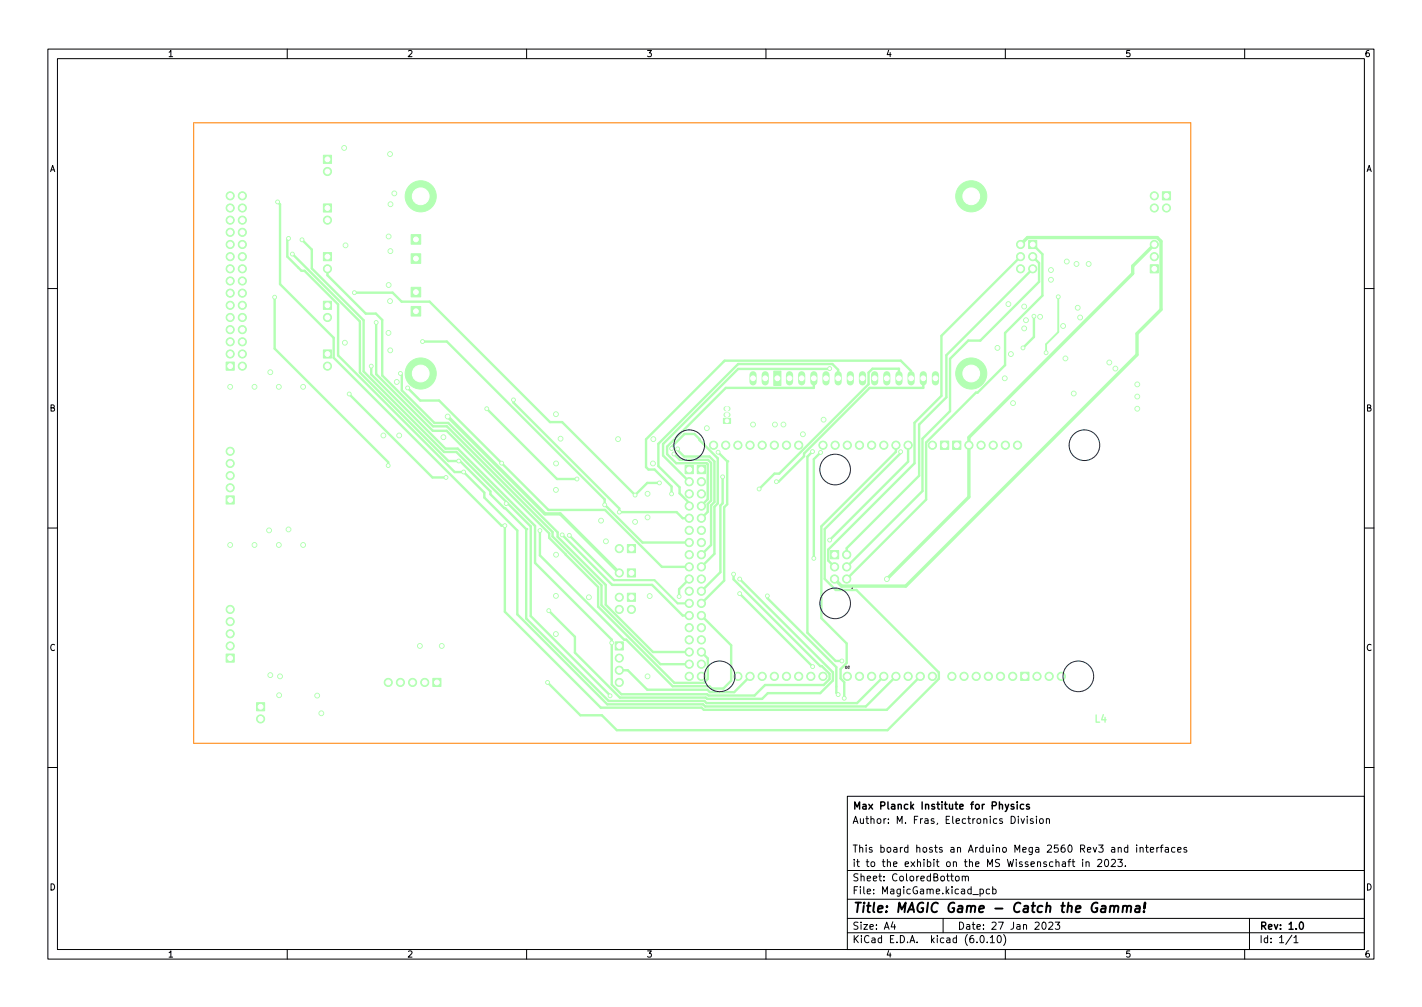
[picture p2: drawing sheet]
<svg xmlns="http://www.w3.org/2000/svg" width="297mm" height="210mm" viewBox="0 0 297 210" stroke-linecap="round" stroke-linejoin="round" font-family="sans-serif">
<g fill="none" stroke="#000" stroke-width=".21">
<path d="M10 10.2h277v190.1h-277zM12 12.2h273v186.1h-273zM60 10.2v2M110 10.2v2M160 10.2v2M210 10.2v2M260 10.2v2M10 60.2h2M285 60.2h2M10 110.2h2M285 110.2h2M10 160.2h2"/>
<path d="M177 166.3h108v32h-108zM212.7 170.4v.2M212.7 170.9v1M213.3 170.9l.3 1 .4-1M214.6 170.4v.2M214.6 170.9v1M215.8 171l-.4-.1-.2 .2 .1 .3 .5 .1v.4h-.6M216.5 170.4v.2M216.5 170.9v1M217.3 171l.3-.1 .3 .3v.4l-.3 .3h-.3l-.2-.3zM218.6 171.1l.2-.2 .3 .1 .1 .9M218.6 170.9v1"/>
<path d="M223.1 179.9h.5M223.6 179.4l-.3 .2v1.3M223.9 179.9h.6M224.1 179.4v1.3l.4 .2M226.1 179.4v.2M226.1 179.9v1M226.9 179.9v1M229.3 179.6l.6-.2 .2 .5-.9 1h.9M230.9 179.6l.2-.2a.8 .8 0 0 1 .5 .8 .8 .8 0 0 1-.5 .7l-.2-.1-.2-.4zM232.1 179.6l.6-.2 .3 .5-.9 1h.9M233.5 179.4h.9l-.5 .6 .5 .1v.7l-.3 .1-.6-.1M235.6 177l-.5-.1-.2 .3 .1 .7h.6"/>
<path d="M235.6 176.4v1.5M237.4 176.4v.2M237.4 176.9v1M238.1 177.1l.3-.2 .3 .1 .1 .9M238.1 176.9v1M239.3 176.9h.6M239.5 176.4v1.3l.4 .2M240.3 177.4l.7-.1-.1-.3-.4-.1-.2 .2 .1 .8h.5M241.6 176.9v1M242.1 176.9l-.5 .3M242.4 176.9h.5M242.9 176.4l-.3 .2v1.3"/>
<path d="M243.4 177h.6l.1 .9M244.1 177.3l-.5 .1-.2 .2 .2 .3h.5M245.4 177l-.4-.1-.3 .3 .2 .7h.5M246 177.4l.7-.1-.1-.3-.4-.1-.2 .2 .1 .8h.5M247.9 177l-.4-.1-.2 .2 .1 .3 .5 .1v.4h-.6M285 160.2h2M60 198.3v2M110 198.3v2M160 198.3v2M177 194.8h108M177 191.8h108M177 187.8h108"/>
<path d="M177 181.8h108M186.5 192.5l-.4 1h1M186.9 193v1M197 191.8v3M199.6 183.1l.3-.2 .4 .2 .1 .5-.2 .3h-.3l-.3-.1zM201 183.1l.2-.2 .4 .1v.9M201 182.9v1M201.6 183.1l.3-.2 .3 .1 .1 .9M204.7 185.7l.4-.1 .3 .3-.1 .7h-.6M204.7 185.6v1.5M204.9 195.4l.2-.1a.8 .8 0 0 1 .5 .8 .8 .8 0 0 1-.5 .7 1 1 0 0 1-.2-1.4zM206.2 196.7v.1"/>
<path d="M206.7 185.7l-.4-.1-.3 .3 .1 .7h.6M206.9 195.8l.4-.5v1.5M206.9 196.8h.8M207.4 185.7l.4-.1 .3 .3-.2 .7h-.5M207.4 185.1v1.5M208.5 195.4l.1-.1a.8 .8 0 0 1 .6 .8 .8 .8 0 0 1-.6 .7 1 1 0 0 1-.1-1.4zM209.6 195.1a1.72 1.72 0 0 1 0 2.3M210 198.3v2M217.9 192.6l.1-.1a.8 .8 0 0 1 .5 .8 .8 .8 0 0 1-.5 .7 1 1 0 0 1-.1-1.4zM219.1 192.7l.5-.2 .3 .5-.9 1h.9M220.4 192.5h1l-.5 .6 .4 .1v.7l-.2 .1-.7-.1M226.9 180.1l.2-.2 .3 .1 .1 .9"/>
<path d="M235.1 180.8v.1M260 198.3v2M261 191.8v6.5M269.9 195.3l-1.3 1.9M270.3 195.8l.4-.5v1.5M270.3 196.8h.8"/>
</g>
<path d="M210.7 167.9l-.5 1.4-.2 .1M211.8 168l-.4-.1-.2 .2 .1 .3 .5 .1v.4h-.6M212.5 167.4v.2M212.5 167.9v1M213.8 168l-.4-.1-.3 .3 .2 .7h.5M215 168l-.4-.1-.2 .2 .1 .3 .5 .1v.4h-.6M271.6 192.6l.2-.1a.8 .8 0 0 1 .5 .8 .8 .8 0 0 1-.5 .7 1 1 0 0 1-.2-1.4z" fill="none" stroke="#000" stroke-width=".3"/>
<path d="M231.9 189.3l.4-.2 .4 .1v1.3M232 189.1l-.2 1.4M232.8 189.4a.5 .5 0 0 1 .8-.2l-.1 1.3M234.6 189.3l.3-.2 .5 .1-.1 1.3M234.6 189.1l-.1 1.4M235.5 189.4a.5 .5 0 0 1 .7-.2v1.3M237.3 189.2h.7v1.3M238.1 189.6l-.7 .1a.4 .4 0 0 0-.3 .3 .4 .4 0 0 0 .2 .5l.7-.1M239 190.3l-.1 .2M239.2 188.5l-.2 1.2" fill="none" stroke="#000" stroke-width=".4"/>
<g fill="#b3ffb3" stroke="#b3ffb3" stroke-width=".21">
<path d="M128.5 134h1.7v1.7h-1.7z"/>
<path d="M53.6 146.7h1.7v1.7h-1.7z"/>
<path d="M67.6 52.7h1.7v1.7h-1.7z"/>
<path d="M67.6 62.9h1.7v1.7h-1.7z"/>
<path d="M151.1 87.4h1.5v1h-1.5z"/>
<path d="M67.6 32.4h1.7v1.7h-1.7z"/>
<path d="M67.6 73.1h1.7v1.7h-1.7z"/>
<path d="M131.1 113.7h1.7v1.7h-1.7z"/>
<path d="M131.1 123.9h1.7v1.7h-1.7z"/>
<path d="M47.2 75.6h1.7v1.7h-1.7z"/>
<path d="M47.2 103.5h1.7v1.7h-1.7z"/>
<path d="M131.1 118.8h1.7v1.7h-1.7z"/>
<path d="M214.9 50.2h1.7v1.7h-1.7z"/>
<path d="M242.8 40h1.7v1.7h-1.7z"/>
<path d="M161.6 77.5h1.5v3h-1.5z"/>
<path d="M85.9 64h2v2h-2z"/>
<path d="M85.9 53h2v2h-2z"/>
<path d="M85.9 60h2v2h-2z"/>
<path d="M85.9 49h2v2h-2z"/>
<path d="M240.3 55.3h1.7v1.7h-1.7z"/>
<path d="M47.2 136.6h1.7v1.7h-1.7z"/>
<path d="M67.6 42.6h1.7v1.7h-1.7z"/>
<path d="M90.4 141.6h1.7v1.7h-1.7z"/>
<path d="M213.2 140.4h1.7v1.7h-1.7z"/>
<path d="M199 92.1h1.7v1.7h-1.7z"/>
<path d="M196.4 92.1h1.8v1.7h-1.8z"/>
<path d="M173.5 115h1.7v1.7h-1.7z"/>
<path d="M145.6 97.2h1.8v1.7h-1.8z"/>
<path d="M143.1 97.2h1.7v1.7h-1.7z"/>
<circle cx="129.4" cy="137.4" r=".85"/>
<circle cx="129.4" cy="139.9" r=".85"/>
<circle cx="129.4" cy="142.5" r=".85"/>
<circle cx="54.4" cy="150.1" r=".85"/>
<circle cx="68.4" cy="56.1" r=".85"/>
<circle cx="68.4" cy="66.3" r=".85"/>
<circle cx="68.4" cy="35.8" r=".85"/>
<circle cx="68.4" cy="76.4" r=".85"/>
<circle cx="129.4" cy="114.5" r=".85"/>
<circle cx="129.4" cy="124.7" r=".85"/>
<circle cx="131.9" cy="127.2" r=".85"/>
<circle cx="129.4" cy="127.2" r=".85"/>
<circle cx="50.6" cy="76.4" r=".85"/>
<circle cx="48.1" cy="73.9" r=".85"/>
<circle cx="50.6" cy="73.9" r=".85"/>
<circle cx="48.1" cy="71.4" r=".85"/>
<circle cx="50.6" cy="71.4" r=".85"/>
<circle cx="48.1" cy="68.8" r=".85"/>
<circle cx="50.6" cy="68.8" r=".85"/>
<circle cx="48.1" cy="66.3" r=".85"/>
<circle cx="50.6" cy="66.3" r=".85"/>
<circle cx="48.1" cy="63.7" r=".85"/>
<circle cx="50.6" cy="63.7" r=".85"/>
<circle cx="48.1" cy="61.2" r=".85"/>
<circle cx="50.6" cy="61.2" r=".85"/>
<circle cx="48.1" cy="58.7" r=".85"/>
<circle cx="50.6" cy="58.7" r=".85"/>
<circle cx="48.1" cy="56.1" r=".85"/>
<circle cx="50.6" cy="56.1" r=".85"/>
<circle cx="48.1" cy="53.6" r=".85"/>
<circle cx="50.6" cy="53.6" r=".85"/>
<circle cx="48.1" cy="51" r=".85"/>
<circle cx="50.6" cy="51" r=".85"/>
<circle cx="48.1" cy="48.5" r=".85"/>
<circle cx="50.6" cy="48.5" r=".85"/>
<circle cx="48.1" cy="46" r=".85"/>
<circle cx="50.6" cy="46" r=".85"/>
<circle cx="48.1" cy="43.4" r=".85"/>
<circle cx="50.6" cy="43.4" r=".85"/>
<circle cx="48.1" cy="40.9" r=".85"/>
<circle cx="50.6" cy="40.9" r=".85"/>
<circle cx="48.1" cy="101.8" r=".85"/>
<circle cx="48.1" cy="99.3" r=".85"/>
<circle cx="48.1" cy="96.8" r=".85"/>
<circle cx="48.1" cy="94.2" r=".85"/>
<circle cx="129.4" cy="119.6" r=".85"/>
<circle cx="213.2" cy="51" r=".85"/>
<circle cx="215.7" cy="53.6" r=".85"/>
<circle cx="213.2" cy="53.6" r=".85"/>
<circle cx="215.7" cy="56.1" r=".85"/>
<circle cx="213.2" cy="56.1" r=".85"/>
<circle cx="241.1" cy="40.9" r=".85"/>
<circle cx="243.7" cy="43.4" r=".85"/>
<circle cx="241.1" cy="43.4" r=".85"/>
<circle cx="87.9" cy="41" r="3.2"/>
<circle cx="202.9" cy="41" r="3.2"/>
<circle cx="87.9" cy="78" r="3.2"/>
<circle cx="202.9" cy="78" r="3.2"/>
<circle cx="241.1" cy="53.6" r=".85"/>
<circle cx="241.1" cy="51" r=".85"/>
<circle cx="48.1" cy="134.9" r=".85"/>
<circle cx="48.1" cy="132.3" r=".85"/>
<circle cx="48.1" cy="129.8" r=".85"/>
<circle cx="48.1" cy="127.2" r=".85"/>
<circle cx="68.4" cy="46" r=".85"/>
<circle cx="88.7" cy="142.5" r=".85"/>
<circle cx="86.2" cy="142.5" r=".85"/>
<circle cx="83.6" cy="142.5" r=".85"/>
<circle cx="81.1" cy="142.5" r=".85"/>
<circle cx="212.6" cy="93" r=".86"/>
<circle cx="204.9" cy="93" r=".86"/>
<circle cx="202.4" cy="93" r=".86"/>
<circle cx="174.3" cy="120.9" r=".86"/>
<circle cx="146.5" cy="141.2" r=".86"/>
<circle cx="144" cy="141.2" r=".86"/>
<circle cx="189.7" cy="93" r=".86"/>
<circle cx="187.2" cy="93" r=".86"/>
<circle cx="184.6" cy="93" r=".86"/>
<circle cx="182.1" cy="93" r=".86"/>
<circle cx="179.5" cy="93" r=".86"/>
<circle cx="177" cy="93" r=".86"/>
<circle cx="174.5" cy="93" r=".86"/>
<circle cx="171.9" cy="93" r=".86"/>
<circle cx="166.8" cy="93" r=".86"/>
<circle cx="164.3" cy="93" r=".86"/>
<circle cx="161.8" cy="93" r=".86"/>
<circle cx="159.2" cy="93" r=".86"/>
<circle cx="156.7" cy="93" r=".86"/>
<circle cx="154.1" cy="93" r=".86"/>
<circle cx="151.6" cy="93" r=".86"/>
<circle cx="149.1" cy="93" r=".86"/>
<circle cx="216.6" cy="141.2" r=".86"/>
<circle cx="177" cy="141.2" r=".86"/>
<circle cx="179.5" cy="141.2" r=".86"/>
<circle cx="182.1" cy="141.2" r=".86"/>
<circle cx="184.6" cy="141.2" r=".86"/>
<circle cx="187.2" cy="141.2" r=".86"/>
<circle cx="189.7" cy="141.2" r=".86"/>
<circle cx="192.2" cy="141.2" r=".86"/>
<circle cx="194.8" cy="141.2" r=".86"/>
<circle cx="198.8" cy="141.2" r=".86"/>
<circle cx="201.4" cy="141.2" r=".86"/>
<circle cx="203.9" cy="141.2" r=".86"/>
<circle cx="206.5" cy="141.2" r=".86"/>
<circle cx="209" cy="141.2" r=".86"/>
<circle cx="211.5" cy="141.2" r=".86"/>
<circle cx="171.9" cy="141.2" r=".86"/>
<circle cx="169.4" cy="141.2" r=".86"/>
<circle cx="166.8" cy="141.2" r=".86"/>
<circle cx="164.3" cy="141.2" r=".86"/>
<circle cx="161.8" cy="141.2" r=".86"/>
<circle cx="159.2" cy="141.2" r=".86"/>
<circle cx="156.7" cy="141.2" r=".86"/>
<circle cx="154.1" cy="141.2" r=".86"/>
<circle cx="146.5" cy="138.7" r=".86"/>
<circle cx="144" cy="138.7" r=".86"/>
<circle cx="146.5" cy="136.1" r=".86"/>
<circle cx="144" cy="136.1" r=".86"/>
<circle cx="146.5" cy="133.6" r=".86"/>
<circle cx="144" cy="133.6" r=".86"/>
<circle cx="146.5" cy="131.1" r=".86"/>
<circle cx="144" cy="131.1" r=".86"/>
<circle cx="146.5" cy="128.5" r=".86"/>
<circle cx="144" cy="128.5" r=".86"/>
<circle cx="146.5" cy="126" r=".86"/>
<circle cx="144" cy="126" r=".86"/>
<circle cx="146.5" cy="123.4" r=".86"/>
<circle cx="144" cy="123.4" r=".86"/>
<circle cx="146.5" cy="120.9" r=".86"/>
<circle cx="144" cy="120.9" r=".86"/>
<circle cx="146.5" cy="118.4" r=".86"/>
<circle cx="144" cy="118.4" r=".86"/>
<circle cx="146.5" cy="115.8" r=".86"/>
<circle cx="144" cy="115.8" r=".86"/>
<circle cx="146.5" cy="113.3" r=".86"/>
<circle cx="144" cy="113.3" r=".86"/>
<circle cx="146.5" cy="110.7" r=".86"/>
<circle cx="144" cy="110.7" r=".86"/>
<circle cx="146.5" cy="108.2" r=".86"/>
<circle cx="144" cy="108.2" r=".86"/>
<circle cx="146.5" cy="105.7" r=".86"/>
<circle cx="144" cy="105.7" r=".86"/>
<circle cx="146.5" cy="103.1" r=".86"/>
<circle cx="144" cy="103.1" r=".86"/>
<circle cx="146.5" cy="100.6" r=".86"/>
<circle cx="144" cy="100.6" r=".86"/>
<circle cx="210" cy="93" r=".86"/>
<circle cx="176.9" cy="120.9" r=".86"/>
<circle cx="174.3" cy="118.4" r=".86"/>
<circle cx="207.5" cy="93" r=".86"/>
<circle cx="176.9" cy="115.8" r=".86"/>
<circle cx="176.9" cy="118.4" r=".86"/>
<circle cx="221.7" cy="141.2" r=".86"/>
<circle cx="219.2" cy="141.2" r=".86"/>
<circle cx="194.8" cy="93" r=".86"/>
<circle cx="117.1" cy="91.6" r=".5"/>
<circle cx="161.9" cy="88.6" r=".5"/>
<circle cx="237.6" cy="85.3" r=".5"/>
<circle cx="217.3" cy="66.1" r=".5"/>
<circle cx="225.6" cy="66.3" r=".5"/>
<circle cx="222.8" cy="54.6" r=".5"/>
<circle cx="116.2" cy="115.8" r=".5"/>
<circle cx="227.4" cy="55.1" r=".5"/>
<circle cx="92.3" cy="134.9" r=".5"/>
<circle cx="132.7" cy="109" r=".5"/>
<circle cx="81.5" cy="62.9" r=".5"/>
<circle cx="81.5" cy="52.4" r=".5"/>
<circle cx="147.7" cy="89.4" r=".5"/>
<circle cx="208.4" cy="72.6" r=".5"/>
<circle cx="58.3" cy="145.2" r=".5"/>
<circle cx="214.3" cy="66.9" r=".5"/>
<circle cx="209.9" cy="79" r=".5"/>
<circle cx="167.7" cy="90.7" r=".5"/>
<circle cx="66.3" cy="145.2" r=".5"/>
<circle cx="224.9" cy="55.1" r=".5"/>
<circle cx="225.1" cy="64.3" r=".5"/>
<circle cx="116.1" cy="86.5" r=".5"/>
<circle cx="237.6" cy="82.8" r=".5"/>
<circle cx="136.4" cy="96.8" r=".5"/>
<circle cx="136.5" cy="91.7" r=".5"/>
<circle cx="71.9" cy="30.9" r=".5"/>
<circle cx="81.5" cy="32.2" r=".5"/>
<circle cx="116.1" cy="132.4" r=".5"/>
<circle cx="233" cy="77" r=".5"/>
<circle cx="116.2" cy="96.8" r=".5"/>
<circle cx="210.6" cy="63.5" r=".5"/>
<circle cx="60.3" cy="110.5" r=".5"/>
<circle cx="81.5" cy="73.2" r=".5"/>
<circle cx="92.6" cy="91.3" r=".5"/>
<circle cx="125.6" cy="108.7" r=".5"/>
<circle cx="123" cy="124.7" r=".5"/>
<circle cx="172" cy="87.6" r=".5"/>
<circle cx="72.2" cy="51.2" r=".5"/>
<circle cx="237.6" cy="80.3" r=".5"/>
<circle cx="213.9" cy="64" r=".5"/>
<circle cx="231.7" cy="75.7" r=".5"/>
<circle cx="81.6" cy="42.6" r=".5"/>
<circle cx="72" cy="71.6" r=".5"/>
<circle cx="135.7" cy="124.5" r=".5"/>
<circle cx="83.4" cy="90.9" r=".5"/>
<circle cx="116.1" cy="124.4" r=".5"/>
<circle cx="135.3" cy="108" r=".5"/>
<circle cx="116.1" cy="102.3" r=".5"/>
<circle cx="80.1" cy="90.9" r=".5"/>
<circle cx="213.9" cy="68.6" r=".5"/>
<circle cx="135.3" cy="103.1" r=".5"/>
<circle cx="58.5" cy="141.2" r=".5"/>
<circle cx="56.2" cy="110.7" r=".5"/>
<circle cx="53.2" cy="113.8" r=".5"/>
<circle cx="56.5" cy="77.7" r=".5"/>
<circle cx="87.7" cy="134.9" r=".5"/>
<circle cx="211.2" cy="73.9" r=".5"/>
<circle cx="135.3" cy="141.2" r=".5"/>
<circle cx="58.2" cy="80.8" r=".5"/>
<circle cx="219.5" cy="56.4" r=".5"/>
<circle cx="224.3" cy="82.2" r=".5"/>
<circle cx="48.1" cy="113.8" r=".5"/>
<circle cx="82.4" cy="40.4" r=".5"/>
<circle cx="129.1" cy="91.7" r=".5"/>
<circle cx="157.3" cy="88.6" r=".5"/>
<circle cx="48.1" cy="80.8" r=".5"/>
<circle cx="81.1" cy="69.5" r=".5"/>
<circle cx="222.1" cy="68.1" r=".5"/>
<circle cx="222.6" cy="74.8" r=".5"/>
<circle cx="53.2" cy="80.8" r=".5"/>
<circle cx="58.2" cy="113.8" r=".5"/>
<circle cx="219.5" cy="58.4" r=".5"/>
<circle cx="81.2" cy="49.4" r=".5"/>
<circle cx="56.5" cy="141" r=".5"/>
<circle cx="81.2" cy="59.5" r=".5"/>
<circle cx="126.6" cy="113" r=".5"/>
<circle cx="211.6" cy="84.2" r=".5"/>
<circle cx="63.3" cy="113.8" r=".5"/>
<circle cx="67.1" cy="148.9" r=".5"/>
<circle cx="163.7" cy="88.6" r=".5"/>
<circle cx="82.9" cy="79.8" r=".5"/>
<circle cx="63.3" cy="80.8" r=".5"/>
<circle cx="120.5" cy="100" r=".4"/>
<circle cx="101.7" cy="85.3" r=".4"/>
<circle cx="140.8" cy="94.8" r=".4"/>
<circle cx="129.4" cy="106.9" r=".4"/>
<circle cx="107.3" cy="83.5" r=".4"/>
<circle cx="93.2" cy="99.7" r=".4"/>
<circle cx="140.3" cy="93.6" r=".4"/>
<circle cx="72.9" cy="82.3" r=".4"/>
<circle cx="85.1" cy="81" r=".4"/>
<circle cx="104.8" cy="96.7" r=".4"/>
<circle cx="141.6" cy="93.7" r=".4"/>
<circle cx="57.4" cy="62.1" r=".4"/>
<circle cx="81.1" cy="97.2" r=".4"/>
<circle cx="153.2" cy="119.9" r=".4"/>
<circle cx="77.5" cy="76.4" r=".4"/>
<circle cx="127.8" cy="134.2" r=".4"/>
<circle cx="126.3" cy="105.4" r=".4"/>
<circle cx="88.3" cy="71.3" r=".4"/>
<circle cx="74" cy="61.1" r=".4"/>
<circle cx="132.7" cy="103.4" r=".4"/>
<circle cx="137.7" cy="100.8" r=".4"/>
<circle cx="169.7" cy="94.3" r=".4"/>
<circle cx="175.9" cy="138" r=".4"/>
<circle cx="61.1" cy="53" r=".4"/>
<circle cx="95.8" cy="96.3" r=".4"/>
<circle cx="96.9" cy="98.5" r=".4"/>
<circle cx="60.3" cy="49.8" r=".4"/>
<circle cx="105.7" cy="105.2" r=".4"/>
<circle cx="63.1" cy="50.1" r=".4"/>
<circle cx="127.4" cy="145.3" r=".4"/>
<circle cx="58" cy="42.2" r=".4"/>
<circle cx="105.5" cy="109.8" r=".4"/>
<circle cx="170" cy="116.6" r=".4"/>
<circle cx="171.4" cy="94.5" r=".4"/>
<circle cx="78.6" cy="67.3" r=".4"/>
<circle cx="83.6" cy="78" r=".4"/>
<circle cx="185.3" cy="120.9" r=".5"/>
<circle cx="218.5" cy="73.7" r=".4"/>
<circle cx="221.1" cy="62" r=".4"/>
<circle cx="213.7" cy="72.6" r=".4"/>
<circle cx="216" cy="66" r=".4"/>
<circle cx="112.8" cy="110.8" r=".4"/>
<circle cx="117.4" cy="111.7" r=".4"/>
<circle cx="150" cy="94.4" r=".4"/>
<circle cx="118.9" cy="111.8" r=".4"/>
<circle cx="151" cy="99.6" r=".4"/>
<circle cx="114.6" cy="127.5" r=".4"/>
<circle cx="154.5" cy="120.9" r=".4"/>
<circle cx="141.9" cy="124.6" r=".4"/>
<circle cx="158.6" cy="102.1" r=".4"/>
<circle cx="140.3" cy="103.1" r=".4"/>
<circle cx="162.2" cy="100.6" r=".4"/>
<circle cx="173.3" cy="77" r=".4"/>
<circle cx="93.5" cy="87" r=".5"/>
<circle cx="160.3" cy="124.4" r=".4"/>
<circle cx="175.1" cy="145" r=".4"/>
<circle cx="169.7" cy="139.2" r=".4"/>
<circle cx="173.3" cy="112.8" r=".4"/>
<circle cx="154.5" cy="123.9" r=".4"/>
<circle cx="176.4" cy="145.8" r=".4"/>
<circle cx="114.4" cy="142.5" r=".4"/>
<circle cx="188.1" cy="94.3" r=".4"/>
</g>
<path d="M151.6 86.6h.5M151.6 85.3h.5" fill="none" stroke="#b3ffb3" stroke-width="1.1"/>
<g fill="none" stroke="#b3ffb3" stroke-width="1.5">
<path d="M157.3 78.2v1.5M159.8 78.2v1.5M164.9 78.2v1.5M167.5 78.2v1.5M170 78.2v1.5M172.5 78.2v1.5M175.1 78.2v1.5M177.6 78.2v1.5M180.2 78.2v1.5M182.7 78.2v1.5M185.2 78.2v1.5M187.8 78.2v1.5"/>
<path d="M190.3 78.2v1.5M192.9 78.2v1.5M195.4 78.2v1.5"/>
</g>
<g fill="none" stroke="#b3ffb3" stroke-width=".5">
<path d="M61.1 53l14.1 14.1M57.4 62.1v10.7l23.7 23.7v.7M74 61.1h8l1.9 1.9h5.8l25.2 25.1h2.5l15.3 15.3 2.5-2.6h2.5M75.2 77.8l18.5 18.5h2.4l6.3 6.3v.6M77.5 76.4v1.8l15.6 15.5h2.5l16.2 16.1v7.7l16 16.1v9.3l2 2.1h17.9l.3 .2h9.6l2.2-2.2h12.2l1.3-1.2v-1.1l-1.6-1.6h-.4l-18.1-18.1v-1.1M88.3 71.3h5l33 33v1.1l7.9 7.9h9.8M72.9 82.3l17.4 17.4h2.9M85.1 81l2.7 2.6h3.9l22.9 22.9h11.8l11.9 11.9h5.7M101.7 85.3l14.7 14.7h4.1M107.3 83.5v.6l22.1 22.1v.7h11.9l1.3 1.3h1.4M140.3 93.6v-.3l2.7-2.7h2l1.1 1.1v.2l3.8 3.8v9.4l-.7 .7v9.8l-2.7 2.8M140.8 94.8l1.2 1.2h5.9l.6 .6v7.9l-.7 .7v1.7l-1.3 1.3"/>
<path d="M141.6 93.7v.3l1.3 1.3h5.3l1 1.1v8.4l-.7 .7v8.3l-2 2M169.7 94.3l-1 1.1v36.7l5.9 5.9h1.3M105.3 106.1h.2l4.4 4.4v18.6M127.1 146.4h20.1l.4 .4"/>
</g>
<circle cx="109.9" cy="110.5" r=".25" fill="#b3ffb3"/>
<g fill="none" stroke="#b3ffb3" stroke-width=".5">
<path d="M58 42.2l.5 .5v16.6l11.2 11.2v4.2l35.1 35.1h.7v17.9l20 20.1h21.1l.4 .4h38.2l7-7M60.3 49.8l-.3 .2v3.6l3 2.9h.6l7 7.1v10.6l24.4 24.4 1.9-.1 4.3 4.4v1l6.9 6.9v17.5l18.7 18.8h20.1l.4 .4h33.6l6.3-6.3M61.1 53h.1M63.1 50.1l2 2v3.9l10.9 10.9v10.7l16.8 16.8h2.5l10.4 10.4v.4h.4l4.8 4.7v18.7l16.5 16.7M68.4 56.1v1.4l8 8h2.1l1.3 1.3v11.6l10.7 10.6h2.9l22 22.1v.9l10.2 10.2v4.2l12.4 12.3h6M213.2 53.6l-16.5 16.5v12.6l-5.7 5.6v8.4l-18 18.1v2.2l1.3 1.4M215.7 51l2 2.1v8.6l-7.8 7.8v6.7l-5.7 5.8h-.3l-10.4 10.4v11.9l-16.6 16.6M215.7 53.6l1.3 1.3v3.9l-12.2 12.3h-2.5l-3.8 3.8v10.9l-5.8 5.8v10.9l-15.8 15.9M215.7 56.1l-18 18.1v8.8l-5.7 5.6v10.7l-15.1 15.2v1.3M75.2 67.1v10.7M78.6 67.3v10.8l11.8 11.9h2.9l21.4 21.4v.9l10.2 10.3v4.1l16 15.9h6.1l.9-.9v-4.2l-1.4-1.4M83.6 78l.3 .3v3.2l6.9 6.8h2.8l22.9 22.9v.9l10 10v4.2l9.9 9.8h7.6"/>
<path d="M216 66v4.4l-2.3 2.2M171.4 94.5l-1.4 1.4v20.7M102.4 103.2l2.9 2.9M112.8 110.8v5.2l17.6 17.6h.4l9.7 9.7h7.7l.5 .5h2.4l1.6-1.7v-7.4l-6.2-6.2M117.4 111.7l10.5 10.4h8.3l6.4 6.4h1.4M118.2 115.8h.1M151.9 105.3l-.6 .6v15.3l-4.8 4.8M109.9 129.1l17.2 17.3M129.4 139.9h1.7l4.1 4.1h12.6l.5 .5h5.1l3.3-3.3M184.6 141.2l-5.6 5.6h-31.4"/>
</g>
<path d="M213.2 51l1.4-1.4h27.1l.8 .8v14.2l-5 5.1v4.4l-48.3 48.3h-13.4l-1.5-1.5M241.1 51l-4.5 4.6v1.5l-34.2 34.2v12.5l-17.1 17.1" fill="none" stroke="#b3ffb3" stroke-width=".7"/>
<path d="M221.1 62v7.3l-2.6 2.6v1.8" fill="none" stroke="#b3ffb3" stroke-width=".4"/>
<circle cx="151.9" cy="96.3" r=".25" fill="#b3ffb3"/>
<g fill="none" stroke="#b3ffb3" stroke-width=".5">
<path d="M154.2 76l-16.7 16.7v4.6l4.5 4.5v1.2l2 2v.7M154.2 76h19.7l1.2 1.2v1.8M154.2 76h.1M170 79v2h-18.4l-12.3 12.3v1.5l1.9 1.9h6.4l.2 .2v7.3l-1.3 1.5M173.3 77h-19.1l-15.7 15.7v2.4l5.5 5.5M187.8 79v-2h-5.5l-.9 .8v2.4l-18.6 18.7h-1l-3.2 3.2M190.3 77.5l-2.1-2.2h-36.8l-16.4 16.4v5.8l.5 .5h1.2l3.6 3.6v1.5M192.9 79v2h-11.2l-13.7 13.7v.6l-5.4 5.3h-.4M150 94.4l1.9 1.9v9M151 99.6v5.5l-.5 .5v13.9l-4 3.9M187.2 93v1.3l-15.6 15.6v19.2l5.3 5.3v4l-1.3 1.3v2l.8 .7v3.4M188.1 94.3v.3l-15.8 15.9v10.4l2.3 2.3h4.3l17.2 17.2v1.3l-10.7 10.8h-56.6l-3.1-3.2h-4.5l-6.8-6.8"/>
<path d="M189.7 93v3.4l-16.4 16.4M118.9 111.8l9.4 9.3M144 120.9l-2.1 2.1v1.6M154.5 123.9l15.2 15.3M154.5 120.9l19.5 19.5v1.7l-2.7 2.6h-10.9l-1.2 1.2h-11.5l-.3-.2h-17.9l-9.4-9.4v-3.3l-5.5-5.5M160.3 124.4v.5l14.4 14.4v5.3l.4 .4"/>
</g>
<path d="M128.3 121.1h8.4l4.9 4.9h2.4" fill="none" stroke="#b3ffb3" stroke-width=".45"/>
<path d="M93.5 87l20.3 20.3h3.2l12.4 12.3" fill="none" stroke="#b3ffb3" stroke-width=".7"/>
<g fill="#fff" stroke="#fff" stroke-width=".21">
<circle cx="117.1" cy="91.6" r=".3"/>
<circle cx="161.9" cy="88.6" r=".3"/>
<circle cx="237.6" cy="85.3" r=".3"/>
<circle cx="217.3" cy="66.1" r=".3"/>
<circle cx="225.6" cy="66.3" r=".3"/>
<circle cx="222.8" cy="54.6" r=".3"/>
<circle cx="116.2" cy="115.8" r=".3"/>
<circle cx="227.4" cy="55.1" r=".3"/>
<circle cx="92.3" cy="134.9" r=".3"/>
<circle cx="132.7" cy="109" r=".3"/>
<circle cx="81.5" cy="62.9" r=".3"/>
<circle cx="81.5" cy="52.4" r=".3"/>
<circle cx="147.7" cy="89.4" r=".3"/>
<circle cx="208.4" cy="72.6" r=".3"/>
<circle cx="58.3" cy="145.2" r=".3"/>
<circle cx="214.3" cy="66.9" r=".3"/>
<circle cx="209.9" cy="79" r=".3"/>
<circle cx="167.7" cy="90.7" r=".3"/>
<circle cx="66.3" cy="145.2" r=".3"/>
<circle cx="224.9" cy="55.1" r=".3"/>
<circle cx="225.1" cy="64.3" r=".3"/>
<circle cx="116.1" cy="86.5" r=".3"/>
<circle cx="237.6" cy="82.8" r=".3"/>
<circle cx="136.4" cy="96.8" r=".3"/>
<circle cx="136.5" cy="91.7" r=".3"/>
<circle cx="71.9" cy="30.9" r=".3"/>
<circle cx="81.5" cy="32.2" r=".3"/>
<circle cx="116.1" cy="132.4" r=".3"/>
<circle cx="233" cy="77" r=".3"/>
<circle cx="116.2" cy="96.8" r=".3"/>
<circle cx="210.6" cy="63.5" r=".3"/>
<circle cx="60.3" cy="110.5" r=".3"/>
<circle cx="81.5" cy="73.2" r=".3"/>
<circle cx="92.6" cy="91.3" r=".3"/>
<circle cx="125.6" cy="108.7" r=".3"/>
<circle cx="123" cy="124.7" r=".3"/>
<circle cx="172" cy="87.6" r=".3"/>
<circle cx="72.2" cy="51.2" r=".3"/>
<circle cx="237.6" cy="80.3" r=".3"/>
<circle cx="213.9" cy="64" r=".3"/>
<circle cx="231.7" cy="75.7" r=".3"/>
<circle cx="81.6" cy="42.6" r=".3"/>
<circle cx="72" cy="71.6" r=".3"/>
<circle cx="135.7" cy="124.5" r=".3"/>
<circle cx="83.4" cy="90.9" r=".3"/>
<circle cx="116.1" cy="124.4" r=".3"/>
<circle cx="135.3" cy="108" r=".3"/>
<circle cx="116.1" cy="102.3" r=".3"/>
<circle cx="80.1" cy="90.9" r=".3"/>
<circle cx="213.9" cy="68.6" r=".3"/>
<circle cx="135.3" cy="103.1" r=".3"/>
<circle cx="58.5" cy="141.2" r=".3"/>
<circle cx="56.2" cy="110.7" r=".3"/>
<circle cx="53.2" cy="113.8" r=".3"/>
<circle cx="56.5" cy="77.7" r=".3"/>
<circle cx="87.7" cy="134.9" r=".3"/>
<circle cx="211.2" cy="73.9" r=".3"/>
<circle cx="135.3" cy="141.2" r=".3"/>
<circle cx="58.2" cy="80.8" r=".3"/>
<circle cx="219.5" cy="56.4" r=".3"/>
<circle cx="224.3" cy="82.2" r=".3"/>
<circle cx="48.1" cy="113.8" r=".3"/>
<circle cx="82.4" cy="40.4" r=".3"/>
<circle cx="129.1" cy="91.7" r=".3"/>
<circle cx="157.3" cy="88.6" r=".3"/>
<circle cx="48.1" cy="80.8" r=".3"/>
<circle cx="81.1" cy="69.5" r=".3"/>
<circle cx="222.1" cy="68.1" r=".3"/>
<circle cx="222.6" cy="74.8" r=".3"/>
<circle cx="53.2" cy="80.8" r=".3"/>
<circle cx="58.2" cy="113.8" r=".3"/>
<circle cx="219.5" cy="58.4" r=".3"/>
<circle cx="81.2" cy="49.4" r=".3"/>
<circle cx="56.5" cy="141" r=".3"/>
<circle cx="81.2" cy="59.5" r=".3"/>
<circle cx="126.6" cy="113" r=".3"/>
<circle cx="211.6" cy="84.2" r=".3"/>
<circle cx="63.3" cy="113.8" r=".3"/>
<circle cx="67.1" cy="148.9" r=".3"/>
<circle cx="163.7" cy="88.6" r=".3"/>
<circle cx="82.9" cy="79.8" r=".3"/>
<circle cx="63.3" cy="80.8" r=".3"/>
<circle cx="120.5" cy="100" r=".2"/>
<circle cx="101.7" cy="85.3" r=".2"/>
<circle cx="140.8" cy="94.8" r=".2"/>
<circle cx="129.4" cy="106.9" r=".2"/>
<circle cx="107.3" cy="83.5" r=".2"/>
<circle cx="93.2" cy="99.7" r=".2"/>
<circle cx="140.3" cy="93.6" r=".2"/>
<circle cx="72.9" cy="82.3" r=".2"/>
<circle cx="85.1" cy="81" r=".2"/>
<circle cx="104.8" cy="96.7" r=".2"/>
<circle cx="141.6" cy="93.7" r=".2"/>
<circle cx="57.4" cy="62.1" r=".2"/>
<circle cx="81.1" cy="97.2" r=".2"/>
<circle cx="153.2" cy="119.9" r=".2"/>
<circle cx="77.5" cy="76.4" r=".2"/>
<circle cx="127.8" cy="134.2" r=".2"/>
<circle cx="126.3" cy="105.4" r=".2"/>
<circle cx="88.3" cy="71.3" r=".2"/>
<circle cx="74" cy="61.1" r=".2"/>
<circle cx="132.7" cy="103.4" r=".2"/>
<circle cx="137.7" cy="100.8" r=".2"/>
<circle cx="169.7" cy="94.3" r=".2"/>
<circle cx="175.9" cy="138" r=".2"/>
<circle cx="61.1" cy="53" r=".2"/>
<circle cx="95.8" cy="96.3" r=".2"/>
<circle cx="96.9" cy="98.5" r=".2"/>
<circle cx="60.3" cy="49.8" r=".2"/>
<circle cx="105.7" cy="105.2" r=".2"/>
<circle cx="63.1" cy="50.1" r=".2"/>
<circle cx="127.4" cy="145.3" r=".2"/>
<circle cx="58" cy="42.2" r=".2"/>
<circle cx="105.5" cy="109.8" r=".2"/>
<circle cx="170" cy="116.6" r=".2"/>
<circle cx="171.4" cy="94.5" r=".2"/>
<circle cx="78.6" cy="67.3" r=".2"/>
<circle cx="83.6" cy="78" r=".2"/>
<circle cx="185.3" cy="120.9" r=".3"/>
<circle cx="218.5" cy="73.7" r=".2"/>
<circle cx="221.1" cy="62" r=".2"/>
<circle cx="213.7" cy="72.6" r=".2"/>
<circle cx="216" cy="66" r=".2"/>
<circle cx="112.8" cy="110.8" r=".2"/>
<circle cx="117.4" cy="111.7" r=".2"/>
<circle cx="150" cy="94.4" r=".2"/>
<circle cx="118.9" cy="111.8" r=".2"/>
<circle cx="151" cy="99.6" r=".2"/>
<circle cx="114.6" cy="127.5" r=".2"/>
<circle cx="154.5" cy="120.9" r=".2"/>
<circle cx="141.9" cy="124.6" r=".2"/>
<circle cx="158.6" cy="102.1" r=".2"/>
<circle cx="140.3" cy="103.1" r=".2"/>
<circle cx="162.2" cy="100.6" r=".2"/>
<circle cx="173.3" cy="77" r=".2"/>
<circle cx="93.5" cy="87" r=".3"/>
<circle cx="160.3" cy="124.4" r=".2"/>
<circle cx="175.1" cy="145" r=".2"/>
<circle cx="169.7" cy="139.2" r=".2"/>
<circle cx="173.3" cy="112.8" r=".2"/>
<circle cx="154.5" cy="123.9" r=".2"/>
<circle cx="176.4" cy="145.8" r=".2"/>
<circle cx="114.4" cy="142.5" r=".2"/>
<circle cx="188.1" cy="94.3" r=".2"/>
<circle cx="129.4" cy="134.9" r=".5"/>
<circle cx="129.4" cy="137.4" r=".5"/>
<circle cx="129.4" cy="139.9" r=".5"/>
<circle cx="129.4" cy="142.5" r=".5"/>
<circle cx="76.3" cy="139.9" r="1.6"/>
<circle cx="54.4" cy="147.6" r=".5"/>
<circle cx="54.4" cy="150.1" r=".5"/>
<circle cx="68.4" cy="53.6" r=".5"/>
<circle cx="68.4" cy="56.1" r=".5"/>
<circle cx="68.4" cy="63.7" r=".5"/>
<circle cx="68.4" cy="66.3" r=".5"/>
<circle cx="151.9" cy="87.9" r=".37"/>
<circle cx="151.9" cy="86.6" r=".37"/>
<circle cx="151.9" cy="85.3" r=".37"/>
<circle cx="243.7" cy="150.1" r="1.6"/>
<circle cx="45.5" cy="30.7" r="1.6"/>
<circle cx="68.4" cy="33.3" r=".5"/>
<circle cx="68.4" cy="35.8" r=".5"/>
<circle cx="96.1" cy="113.9" r="1.6"/>
<circle cx="239.8" cy="73.6" r=".45"/>
<circle cx="239.8" cy="69.2" r=".45"/>
<circle cx="76.3" cy="113.9" r="1.6"/>
<circle cx="68.4" cy="73.9" r=".5"/>
<circle cx="68.4" cy="76.4" r=".5"/>
<circle cx="131.9" cy="114.5" r=".5"/>
<circle cx="129.4" cy="114.5" r=".5"/>
<circle cx="144.6" cy="30.7" r="1.6"/>
<circle cx="131.9" cy="124.7" r=".5"/>
<circle cx="129.4" cy="124.7" r=".5"/>
<circle cx="131.9" cy="127.2" r=".5"/>
<circle cx="129.4" cy="127.2" r=".5"/>
<circle cx="144.6" cy="150.1" r="1.6"/>
<circle cx="96.1" cy="139.9" r="1.6"/>
<circle cx="48.1" cy="76.4" r=".5"/>
<circle cx="50.6" cy="76.4" r=".5"/>
<circle cx="48.1" cy="73.9" r=".5"/>
<circle cx="50.6" cy="73.9" r=".5"/>
<circle cx="48.1" cy="71.4" r=".5"/>
<circle cx="50.6" cy="71.4" r=".5"/>
<circle cx="48.1" cy="68.8" r=".5"/>
<circle cx="50.6" cy="68.8" r=".5"/>
<circle cx="48.1" cy="66.3" r=".5"/>
<circle cx="50.6" cy="66.3" r=".5"/>
<circle cx="48.1" cy="63.7" r=".5"/>
<circle cx="50.6" cy="63.7" r=".5"/>
<circle cx="48.1" cy="61.2" r=".5"/>
<circle cx="50.6" cy="61.2" r=".5"/>
<circle cx="48.1" cy="58.7" r=".5"/>
<circle cx="50.6" cy="58.7" r=".5"/>
<circle cx="48.1" cy="56.1" r=".5"/>
<circle cx="50.6" cy="56.1" r=".5"/>
<circle cx="48.1" cy="53.6" r=".5"/>
<circle cx="50.6" cy="53.6" r=".5"/>
<circle cx="48.1" cy="51" r=".5"/>
<circle cx="50.6" cy="51" r=".5"/>
<circle cx="48.1" cy="48.5" r=".5"/>
<circle cx="50.6" cy="48.5" r=".5"/>
<circle cx="48.1" cy="46" r=".5"/>
<circle cx="50.6" cy="46" r=".5"/>
<circle cx="48.1" cy="43.4" r=".5"/>
<circle cx="50.6" cy="43.4" r=".5"/>
<circle cx="48.1" cy="40.9" r=".5"/>
<circle cx="50.6" cy="40.9" r=".5"/>
<circle cx="48.1" cy="104.4" r=".5"/>
<circle cx="48.1" cy="101.8" r=".5"/>
<circle cx="48.1" cy="99.3" r=".5"/>
<circle cx="48.1" cy="96.8" r=".5"/>
<circle cx="48.1" cy="94.2" r=".5"/>
<circle cx="131.9" cy="119.6" r=".5"/>
<circle cx="129.4" cy="119.6" r=".5"/>
<circle cx="215.7" cy="51" r=".5"/>
<circle cx="213.2" cy="51" r=".5"/>
<circle cx="215.7" cy="53.6" r=".5"/>
<circle cx="213.2" cy="53.6" r=".5"/>
<circle cx="215.7" cy="56.1" r=".5"/>
<circle cx="213.2" cy="56.1" r=".5"/>
<circle cx="243.7" cy="40.9" r=".5"/>
<circle cx="241.1" cy="40.9" r=".5"/>
<circle cx="243.7" cy="43.4" r=".5"/>
<circle cx="241.1" cy="43.4" r=".5"/>
<circle cx="87.9" cy="41" r="1.75"/>
<circle cx="202.9" cy="41" r="1.75"/>
<circle cx="87.9" cy="78" r="1.75"/>
<circle cx="202.9" cy="78" r="1.75"/>
<circle cx="162.4" cy="79" r=".5"/>
<circle cx="164.9" cy="79" r=".5"/>
<circle cx="167.5" cy="79" r=".5"/>
<circle cx="170" cy="79" r=".5"/>
<circle cx="172.5" cy="79" r=".5"/>
<circle cx="175.1" cy="79" r=".5"/>
<circle cx="177.6" cy="79" r=".5"/>
<circle cx="180.2" cy="79" r=".5"/>
<circle cx="182.7" cy="79" r=".5"/>
<circle cx="185.2" cy="79" r=".5"/>
<circle cx="187.8" cy="79" r=".5"/>
<circle cx="190.3" cy="79" r=".5"/>
<circle cx="192.9" cy="79" r=".5"/>
<circle cx="195.4" cy="79" r=".5"/>
<circle cx="159.8" cy="79" r=".5"/>
<circle cx="157.3" cy="79" r=".5"/>
<circle cx="86.9" cy="65" r=".5"/>
<circle cx="86.9" cy="54" r=".5"/>
<circle cx="86.9" cy="61" r=".5"/>
<circle cx="86.9" cy="50" r=".5"/>
<circle cx="241.1" cy="56.1" r=".5"/>
<circle cx="241.1" cy="53.6" r=".5"/>
<circle cx="241.1" cy="51" r=".5"/>
<circle cx="243.7" cy="30.7" r="1.6"/>
<circle cx="48.1" cy="137.4" r=".5"/>
<circle cx="48.1" cy="134.9" r=".5"/>
<circle cx="48.1" cy="132.3" r=".5"/>
<circle cx="48.1" cy="129.8" r=".5"/>
<circle cx="48.1" cy="127.2" r=".5"/>
<circle cx="68.4" cy="43.4" r=".5"/>
<circle cx="68.4" cy="46" r=".5"/>
<circle cx="91.3" cy="142.5" r=".5"/>
<circle cx="88.7" cy="142.5" r=".5"/>
<circle cx="86.2" cy="142.5" r=".5"/>
<circle cx="83.6" cy="142.5" r=".5"/>
<circle cx="81.1" cy="142.5" r=".5"/>
<circle cx="45.5" cy="150.1" r="1.6"/>
<circle cx="225.3" cy="141.2" r="1.6"/>
<circle cx="226.5" cy="93" r="1.6"/>
<circle cx="174.5" cy="98" r="1.6"/>
<circle cx="144" cy="93" r="1.6"/>
<circle cx="212.6" cy="93" r=".51"/>
<circle cx="150.3" cy="141.2" r="1.6"/>
<circle cx="174.5" cy="126" r="1.6"/>
<circle cx="204.9" cy="93" r=".51"/>
<circle cx="202.4" cy="93" r=".51"/>
<circle cx="174.3" cy="120.9" r=".51"/>
<circle cx="146.5" cy="141.2" r=".51"/>
<circle cx="144" cy="141.2" r=".51"/>
<circle cx="189.7" cy="93" r=".51"/>
<circle cx="187.2" cy="93" r=".51"/>
<circle cx="184.6" cy="93" r=".51"/>
<circle cx="182.1" cy="93" r=".51"/>
<circle cx="179.5" cy="93" r=".51"/>
<circle cx="177" cy="93" r=".51"/>
<circle cx="174.5" cy="93" r=".51"/>
<circle cx="171.9" cy="93" r=".51"/>
<circle cx="166.8" cy="93" r=".51"/>
<circle cx="164.3" cy="93" r=".51"/>
<circle cx="161.8" cy="93" r=".51"/>
<circle cx="159.2" cy="93" r=".51"/>
<circle cx="156.7" cy="93" r=".51"/>
<circle cx="154.1" cy="93" r=".51"/>
<circle cx="151.6" cy="93" r=".51"/>
<circle cx="149.1" cy="93" r=".51"/>
<circle cx="216.6" cy="141.2" r=".51"/>
<circle cx="177" cy="141.2" r=".51"/>
<circle cx="179.5" cy="141.2" r=".51"/>
<circle cx="182.1" cy="141.2" r=".51"/>
<circle cx="184.6" cy="141.2" r=".51"/>
<circle cx="187.2" cy="141.2" r=".51"/>
<circle cx="189.7" cy="141.2" r=".51"/>
<circle cx="192.2" cy="141.2" r=".51"/>
<circle cx="194.8" cy="141.2" r=".51"/>
<circle cx="198.8" cy="141.2" r=".51"/>
<circle cx="201.4" cy="141.2" r=".51"/>
<circle cx="203.9" cy="141.2" r=".51"/>
<circle cx="206.5" cy="141.2" r=".51"/>
<circle cx="209" cy="141.2" r=".51"/>
<circle cx="211.5" cy="141.2" r=".51"/>
<circle cx="171.9" cy="141.2" r=".51"/>
<circle cx="169.4" cy="141.2" r=".51"/>
<circle cx="166.8" cy="141.2" r=".51"/>
<circle cx="164.3" cy="141.2" r=".51"/>
<circle cx="161.8" cy="141.2" r=".51"/>
<circle cx="159.2" cy="141.2" r=".51"/>
<circle cx="156.7" cy="141.2" r=".51"/>
<circle cx="154.1" cy="141.2" r=".51"/>
<circle cx="146.5" cy="138.7" r=".51"/>
<circle cx="144" cy="138.7" r=".51"/>
<circle cx="146.5" cy="136.1" r=".51"/>
<circle cx="144" cy="136.1" r=".51"/>
<circle cx="146.5" cy="133.6" r=".51"/>
<circle cx="144" cy="133.6" r=".51"/>
<circle cx="146.5" cy="131.1" r=".51"/>
<circle cx="144" cy="131.1" r=".51"/>
<circle cx="146.5" cy="128.5" r=".51"/>
<circle cx="144" cy="128.5" r=".51"/>
<circle cx="146.5" cy="126" r=".51"/>
<circle cx="144" cy="126" r=".51"/>
<circle cx="146.5" cy="123.4" r=".51"/>
<circle cx="144" cy="123.4" r=".51"/>
<circle cx="146.5" cy="120.9" r=".51"/>
<circle cx="144" cy="120.9" r=".51"/>
<circle cx="146.5" cy="118.4" r=".51"/>
<circle cx="144" cy="118.4" r=".51"/>
<circle cx="146.5" cy="115.8" r=".51"/>
<circle cx="144" cy="115.8" r=".51"/>
<circle cx="146.5" cy="113.3" r=".51"/>
<circle cx="144" cy="113.3" r=".51"/>
<circle cx="146.5" cy="110.7" r=".51"/>
<circle cx="144" cy="110.7" r=".51"/>
<circle cx="146.5" cy="108.2" r=".51"/>
<circle cx="144" cy="108.2" r=".51"/>
<circle cx="146.5" cy="105.7" r=".51"/>
<circle cx="144" cy="105.7" r=".51"/>
<circle cx="146.5" cy="103.1" r=".51"/>
<circle cx="144" cy="103.1" r=".51"/>
<circle cx="146.5" cy="100.6" r=".51"/>
<circle cx="144" cy="100.6" r=".51"/>
<circle cx="214.1" cy="141.2" r=".51"/>
<circle cx="199.9" cy="93" r=".51"/>
<circle cx="197.3" cy="93" r=".51"/>
<circle cx="174.3" cy="115.8" r=".51"/>
<circle cx="146.5" cy="98" r=".51"/>
<circle cx="144" cy="98" r=".51"/>
<circle cx="210" cy="93" r=".51"/>
<circle cx="176.9" cy="120.9" r=".51"/>
<circle cx="174.3" cy="118.4" r=".51"/>
<circle cx="207.5" cy="93" r=".51"/>
<circle cx="176.9" cy="115.8" r=".51"/>
<circle cx="176.9" cy="118.4" r=".51"/>
<circle cx="221.7" cy="141.2" r=".51"/>
<circle cx="219.2" cy="141.2" r=".51"/>
<circle cx="194.8" cy="93" r=".51"/>
</g>
<g fill="none" stroke="#000080" stroke-width=".21">
<circle cx="144" cy="93" r="3.2"/>
<circle cx="174.5" cy="98" r="3.2"/>
<circle cx="226.5" cy="93" r="3.2"/>
<circle cx="174.5" cy="126" r="3.2"/>
<circle cx="150.3" cy="141.2" r="3.2"/>
<circle cx="225.3" cy="141.2" r="3.2"/>
</g>
<path d="M40.5 25.6h208.2v129.6h-208.2z" fill="none" stroke="#ff8000" stroke-width=".21"/>
<text font-size="2.8" x="178" y="190.6">Title: MAGIC Game - Catch the Gamma!</text>
<text font-size="2.1" fill="#b3ffb3" x="228.4" y="150.9">L4</text>
<g font-size="2.1">
<text x="178" y="169">Max Planck Institute for Physics</text>
<text x="178" y="172">Author: M. Fras, Electronics Division</text>
<text x="178" y="178">This board hosts an Arduino Mega 2560 Rev3 and interfaces</text>
<text x="178" y="184">Sheet: ColoredBottom</text>
<text x="178" y="181">it to the exhibit on the MS Wissenschaft in 2023.</text>
<text x="178" y="186.7">File: MagicGame.kicad_pcb</text>
<text x="178" y="196.9">KiCad E.D.A. kicad (6.0.10)</text>
<text x="178" y="194.1">Size: A4</text>
<text x="200" y="194.1">Date: 27 Jan 2023</text>
<text x="263" y="194.1">Rev: 1.0</text>
<text x="263" y="196.9">Id: 1/1</text>
</g>
<g font-size="1.8">
<text x="35" y="11.9">1</text>
<text x="85" y="11.9">2</text>
<text x="135" y="11.9">3</text>
<text x="185" y="11.9">4</text>
<text x="235" y="11.9">5</text>
<text x="285" y="11.9">6</text>
<text x="10.3" y="35.9">A</text>
<text x="285.3" y="35.9">A</text>
<text x="10.3" y="85.9">B</text>
<text x="285.3" y="85.9">B</text>
<text x="10.3" y="135.9">C</text>
<text x="285.3" y="135.9">C</text>
<text x="10.3" y="185.9">D</text>
<text x="285.3" y="185.9">D</text>
<text x="35" y="199.9">1</text>
<text x="85" y="199.9">2</text>
<text x="135" y="199.9">3</text>
<text x="185" y="199.9">4</text>
<text x="235" y="199.9">5</text>
<text x="285" y="199.9">6</text>
</g>
<text font-size="1.4" fill="#626262" x="177.8" y="122.9">.</text>
<text font-size=".7" fill="#626262" x="177.4" y="139.1" transform="rotate(-180 177.4 139.1)">D0</text>
</svg>
